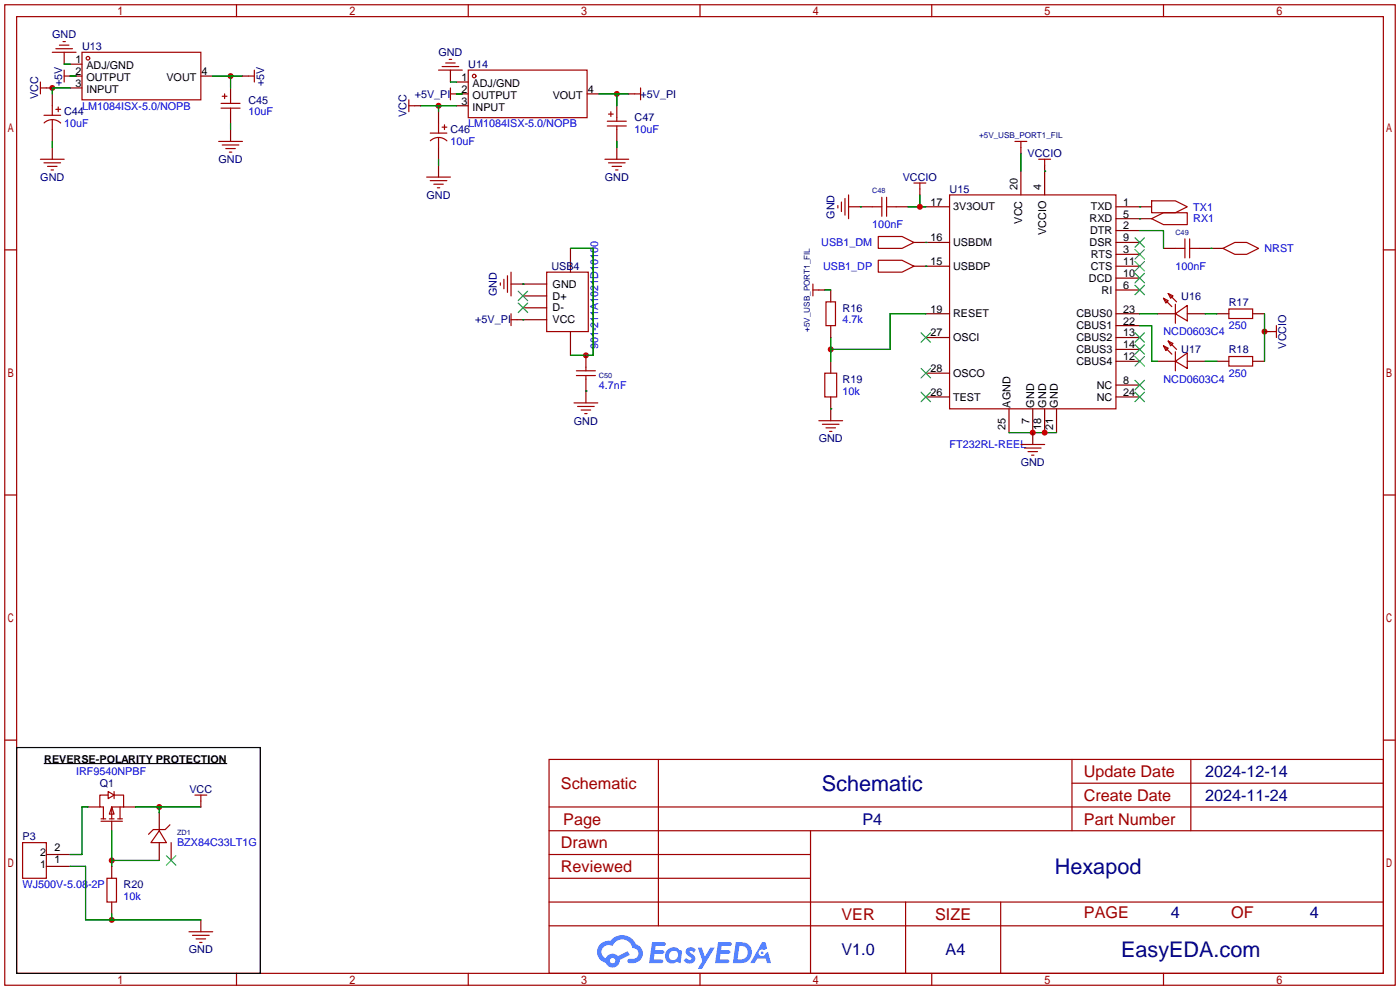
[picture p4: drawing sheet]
<svg xmlns="http://www.w3.org/2000/svg" width="299mm" height="212mm" viewBox="0 0 299 212" stroke-linecap="round" stroke-linejoin="round" font-family="sans-serif">
<g fill="none" stroke="#a10000" stroke-width=".25">
<path d="M1 1h297.2v209.6h-297.2zM3.6 3.6h292.1v204.4h-292.1zM50.5 1v2.6M100.1 1v2.6M149.6 1v2.6M199.1 1v2.6M248.7 1v2.6M1 53.4h2.6M295.7 53.4h2.5M1 105.8h2.6M295.7 105.8h2.5M1 158.2h2.6"/>
<path d="M295.7 158.2h2.5M117.3 162.3h178.4v45.7h-178.4zM117.3 177.5h178.4M117.3 172.5h178.4M140.7 162.3v35.6M173.2 177.5v30.5M229.1 162.3v15.2M229.1 167.4h66.6M254.5 162.3v15.2M117.3 182.6h55.9M117.3 197.9h178.4M117.3 192.8h178.4"/>
<path d="M117.3 187.7h55.9M193.5 192.8v15.2M213.9 192.8v15.2M50.5 208v2.6M100.1 208v2.6M149.6 208v2.6M199.1 208v2.6M248.7 208v2.6"/>
</g>
<g fill="#5487ff">
<path d="M146.9 202.7a1.3 1.3 0 0 1 1.8 .3l-.4 .6a.54 .54 0 0 0-.9-.2l.1 .2a1.34 1.34 0 0 1 1 1.8 1.47 1.47 0 0 1-2.4-.1l.5-.6 .8 .5a.31 .31 0 0 0 .4-.3 .31 .31 0 0 0-.3-.4 1.12 1.12 0 0 1-.6-1.8z"/>
<path d="M149.1 202.5h.9l.6 2 1.2-2h.9l-2.7 4.6h-.9l1-1.7z"/>
<path d="M139.4 201.4h1.6a1.31 1.31 0 0 1 1.2 .2 .4 .4 0 0 1-.3 .5l-1.8 .1-.1 .9h1.6a.4 .4 0 0 1 .4 .4 .4 .4 0 0 1-.4 .4h-1.7l-.2 1.2h1.4a.46 .46 0 0 1 .5 0 .46 .46 0 0 1 .1 .5l-.3 .2h-2.7z"/>
<path d="M153.5 201.4h1.6a1.32 1.32 0 0 1 1.2 .2 .39 .39 0 0 1-.3 .5l-1.8 .1-.1 .9h1.7a.4 .4 0 0 1 .3 .4 .4 .4 0 0 1-.4 .4h-1.7l-.2 1.2h1.4a.46 .46 0 0 1 .5 0 .46 .46 0 0 1 .1 .5l-.3 .2h-2.7z"/>
<path d="M162.9 201.4h.7l.4 1.3-.7 .4a.75 .75 0 0 0-1.1 .3 .75 .75 0 0 0 .5 1 .75 .75 0 0 0 .9-.7l.5-.2 .7 2.3h-.9l-.2-.9h-1.9l-.5 .9h-.9z"/>
<path d="M157.3 201.4l-.7 4.4h1.5a2.27 2.27 0 0 0 2.6-2.2 2.27 2.27 0 0 0-2.7-2.2zM158 202.1a1.5 1.5 0 0 1 1.8 1.6 1.5 1.5 0 0 1-1.9 1.4h-.3z"/>
<path d="M142.7 203a1.6 1.6 0 0 0-.3 2.3 1.6 1.6 0 0 0 2.3 .2l.8 .3 .3-2.4-.2-.3-.4-.1a1.58 1.58 0 0 0-2.5 0zM143.3 203.5a.98 .98 0 0 1 1.6 .4 .98 .98 0 0 1-1.1 1.3 .94 .94 0 0 1-.8-.7 .94 .94 0 0 1 .3-1z"/>
<path d="M128.3 201.8a2.37 2.37 0 0 0 1.2 4 1.54 1.54 0 0 0 1.7 1 1.54 1.54 0 0 0 1.3-1.6l2.1-1.1-.5-.8-2 1a1.57 1.57 0 0 0-2.6 .5 1.5 1.5 0 0 1-.8-2.1 1.5 1.5 0 0 1 2.2-.5 2.23 2.23 0 0 1 2.3-1.4 2.23 2.23 0 0 1 2 1.8 1.16 1.16 0 0 1 1.2 1.1 1.16 1.16 0 0 1-1.1 1.2h-.6a.47 .47 0 0 0-.6 .4 .47 .47 0 0 0 .4 .5 2.17 2.17 0 0 0 2.5-.9 2.17 2.17 0 0 0-.3-2.7l-.8-.4a3.2 3.2 0 0 0-5.5-.7l-1.1 .1zM130.4 205.3a.58 .58 0 0 1 1.1 0 .58 .58 0 0 1-1.1 0z"/>
<circle cx="162.9" cy="203.6" r=".28"/>
</g>
<g fill="none" stroke="#a10000" stroke-width=".25">
<path d="M222 34h2.5M223.3 34v1.3M179.1 43.9v.5M179.8 43.2v2M180.6 42.4v3.6M181.4 41.7v5M186.4 44.2h2.1M187.7 55.6h5.1l2.5 1.3-2.5 1.3h-5.1zM187.7 50.5h5.1l2.5 1.3-2.5 1.3h-5.1zM188.5 42.2v4M189.5 44.2h2M189.5 42.2v4"/>
<path d="M202.9 41.7h35.6v45.7h-35.6z"/>
</g>
<g fill="none" stroke="#870000" stroke-width=".25">
<path d="M218.2 36.6v5.1M223.3 35.3v6.4M181.4 44.2h5M191.5 44.2h2.6M195.3 51.8h7.6M195.3 56.9h7.6M197.9 44.2h5M238.5 46.7h5.1M238.5 51.8h5.1M238.5 59.4h5.1M238.5 56.9h5.1M238.5 44.2h5.1"/>
<path d="M238.5 49.3h5.1M238.5 54.4h5.1M197.9 72.1h5M197.9 67.1h5M197.9 79.8h5M238.5 62h5.1M238.5 77.2h5.1M238.5 72.1h5.1M238.5 74.7h5.1M238.5 67.1h5.1M238.5 69.6h5.1M197.9 84.8h5"/>
<path d="M215.6 87.4v5.1M220.7 87.4v5.1M223.3 87.4v5.1M225.8 87.4v5.1M238.5 84.8h5.1M238.5 82.3h5.1"/>
</g>
<g fill="none" stroke="#3c3" stroke-width=".25">
<path d="M242.6 50.8l2 2M242.6 58.4l2 2.1M242.6 55.9l2 2M242.6 53.3l2 2.1M244.6 50.8l-2 2M244.6 58.4l-2 2.1M244.6 55.9l-2 2M244.6 53.3l-2 2.1M196.8 71.1l2.1 2.1M196.8 78.7l2.1 2.1M198.9 71.1l-2.1 2.1M198.9 78.7l-2.1 2.1"/>
<path d="M242.6 61l2 2M242.6 76.2l2 2M242.6 71.1l2 2.1M242.6 73.7l2 2M244.6 61l-2 2M244.6 76.2l-2 2M244.6 71.1l-2 2.1M244.6 73.7l-2 2M196.8 83.8l2.1 2.1M198.9 83.8l-2.1 2.1M242.6 83.8l2 2.1M242.6 81.3l2 2"/>
<path d="M244.6 83.8l-2 2.1M244.6 81.3l-2 2"/>
</g>
<path d="M218.2 32.8v3.8M183.9 44.2h.1M194.1 44.2h3.8M196.6 41.7v2.5M197.9 56.9h.1M197.9 51.8h.1M215.6 92.5h10.2" fill="none" stroke="#008700" stroke-width=".25"/>
<g fill="#c00">
<circle cx="220.7" cy="92.5" r=".63"/>
<circle cx="223.3" cy="92.5" r=".63"/>
<circle cx="196.6" cy="44.2" r=".63"/>
<circle cx="177.5" cy="74.7" r=".63"/>
<circle cx="270.3" cy="70.9" r=".63"/>
<circle cx="49.3" cy="16.3" r=".63"/>
<circle cx="11.2" cy="18.8" r=".63"/>
<circle cx="34" cy="172.5" r=".63"/>
<circle cx="23.9" cy="183.9" r=".63"/>
<circle cx="131.8" cy="20.1" r=".63"/>
<circle cx="93.7" cy="22.6" r=".63"/>
<circle cx="125.2" cy="75.9" r=".63"/>
<circle cx="23.9" cy="196.6" r=".63"/>
</g>
<g fill="none" stroke="#008700" stroke-width=".25">
<path d="M13.7 13.7h1.3M15 16.3h1.3M15 18.8h-3.8v1.3M45.5 16.3h6.3M49.3 16.3v2.5M96.3 17.5h1.2M11.2 30.2v1.3M49.3 26.4v1.3M89.9 22.6h7.6M93.7 22.6v1.3M93.7 34v1.3M97.5 20.1h1.3"/>
<path d="M128 20.1h6.4M131.8 20.1v2.5M131.8 30.2v1.3M223.3 36.6h.1M121.9 53.1h4.8v22.8h-4.8M243.6 46.7h.1M243.6 44.2h.1M243.6 49.3h5.1v3.8M258.8 53.1h.1M111.8 60.7h.1M111.8 68.3h.1M176.3 62h1.2"/>
<path d="M177.5 72.1v5.1M197.9 67.1h-7.7v7.6h-12.7M243.6 67.1h3.8M243.6 69.6h2.5v7.6h1.3M257.6 67.1h2.5M257.6 77.2h2.5M270.3 67.1v10.1M125.2 83.6h.1M177.5 87.4h.1M18.8 172.5h-1.3v10.1h-2.5M23.9 177.5v7.7M29 172.5h13.9"/>
<path d="M34 172.5v1.2M15 185.2h3.3v11.4h24.6M23.9 183.9h10.1M23.9 195.3v1.3"/>
</g>
<g fill="none" stroke="#870000" stroke-width=".25">
<path d="M9.9 18.8h1.3M13.7 11.2v2.5M15 16.3h2.5M15 18.8h2.5M15 13.7h2.5M42.9 16.3h2.6M49.3 18.8v2.5M51.8 16.3h1.3M96.3 15v2.5M97.5 17.5h2.6M11.2 20.1v2.5M11.2 27.7v2.5"/>
<path d="M11.2 31.5v2.5M49.3 23.9v2.5M49.3 27.7v2.5M88.6 22.6h1.3M93.7 23.9v2.5M93.7 31.5v2.5M93.7 35.3v2.5M97.5 20.1h2.6M97.5 22.6h2.6M125.5 20.1h2.5M131.8 22.6v2.5M131.8 27.7v2.5"/>
<path d="M131.8 31.5v2.5M134.4 20.1h1.2M218.2 31.5v1.3M121.9 53.1v5.1M196.6 40.4v1.3M243.6 46.7h2.5M243.6 44.2h2.5M248.7 53.1h2.5M256.3 53.1h5.1M109.2 60.7h7.6M110.5 68.3h6.3M111.8 65.8h5"/>
<path d="M111.8 63.2h5M121.9 70.9v5M125.2 75.9v2.6M175 62h1.3M177.5 62v2.5M177.5 69.6v2.5M177.5 77.2v2.6M247.4 67.1h3.8M247.4 77.2h3.8M253.7 67.1h3.9M253.7 77.2h3.9M260.1 67.1h2.5"/>
<path d="M260.1 77.2h2.5M267.7 67.1h2.6M267.7 77.2h2.6M270.3 70.9h1.2M125.2 81v5.1M177.5 84.8v5.1M220.7 92.5v2.5M18.8 172.5h2.5M23.9 175.5v2M26.4 172.5h2.6M34 173.7v3.8M42.9 171.2v1.3"/>
<path d="M9.9 185.2h5.1M9.9 182.6h5.1M23.9 185.2v2.5M23.9 192.8v2.5M34 180.1v3.8M36.6 180.1v3.8M42.9 196.6v2.5"/>
</g>
<g fill="none" stroke="#a10000" stroke-width=".25">
<path d="M8.6 17.5v2.6M8.6 18.8h1.3M11.2 11.2h5.1M11.9 10.4h3.6M12.7 9.7h2M13.5 8.9h.5M13.7 16.3h1.3M13.7 15v2.5M17.5 11.2h25.4v10.1h-25.4zM53.1 16.3h1.3M54.4 15v2.5M93.7 15h5.1"/>
<path d="M94.5 14.2h3.5M95.2 13.5h2.1M96 12.7h.5M96.3 18.8v2.5M100.1 15h25.4v10.1h-25.4zM136.9 18.8v2.5M8.6 34h5.1M9.4 24.6h3.6M9.4 34.8h3.6M9.4 26.3a2.54 2.54 0 0 1 3.6 0M10.2 35.6h2M10.9 36.3h.5"/>
<path d="M11.2 22.6v2M11.2 25.7v2M11.9 23.4h1.1M12.4 22.9v1M46.7 30.2h5.1M47.2 22.1h4.1M47.2 23.1h4.1M47.5 20.6h1M47.5 31h3.6M48 20.1v1M48.3 31.8h2M49 32.5h.5"/>
<path d="M49.3 21.3v.8M49.3 23.1v.8M87.4 21.3v2.6M87.4 22.6h1.2M91.2 37.8h5.1M91.9 28.4h3.6M91.9 38.6h3.6M92 30.1a2.54 2.54 0 0 1 3.5 0M92.7 39.4h2M93.7 26.4v2M93.7 29.5v2M94.5 27.2h1"/>
<path d="M95 26.7v1M96.3 20.1h1.2M129.3 34h5.1M129.8 25.9h4.1M129.8 26.9h4.1M130 34.8h3.6M130 24.4h1.1M130.6 23.9v1M130.8 35.6h2M131.6 36.3h.5M131.8 25.1v.8M131.8 26.9v.8"/>
<path d="M135.6 20.1h1.3M195.3 39.1h2.6M196.6 39.1v1.3M216.9 30.2h2.6M218.2 30.2v1.3M93.5 40.1h.5M107.7 59.7v2M108.5 58.9v3.6M109.2 58.2v5M116.8 58.2h8.9v12.7h-8.9zM246.1 46.7l2.6-1.2h5v2.5h-5zM246.1 42.9h5.1l2.5 1.3-2.5 1.3h-5.1z"/>
<path d="M251.2 53.1h2M253.2 51.1v4M254.3 53.1h2M254.3 51.1v4M261.4 53.1l2.5-1.3h2.5l2.6 1.3-2.6 1.3h-2.5zM106.9 60.5v.5M109.2 67.1v2.5M109.2 68.3h1.3M123.2 79.2h4.1M125.2 78.5v.7M173.7 60.7v2.5M173.7 62h1.3"/>
<path d="M176.3 79.8h2.5v5h-2.5zM176.5 64.5h2.1v5.1h-2.1zM248.7 63.8l1 .5-.5 .5zM248.7 73.9l1 .5-.5 .5zM248.7 63.8l1.7 1.7M248.7 73.9l1.7 1.8M249.7 62.7l1 .5-.5 .6zM249.7 72.9l1 .5-.5 .5zM249.7 62.7l1.8 1.8M249.7 72.9l1.8 1.8M251.2 67.1l2.5-1.8v3.3zM251.2 77.2l2.5-1.8v3.3z"/>
<path d="M251.2 65v4.1M251.2 75.2v4M262.6 66h5.1v2.1h-5.1zM262.6 76.2h5.1v2h-5.1zM271.5 70.9h1.3M272.8 69.6v2.5M122.7 86.1h5.1M123.2 80.3h4.1M123.4 86.9h3.6M124.2 87.6h2M125 88.4h.5M125.2 80.3v.7"/>
<path d="M175 89.9h5.1M175.8 90.7h3.5M176.5 91.4h2.1M177.3 92.2h.5M218.2 95h5.1M218.9 95.8h3.6M219.7 96.5h2M220.5 97.3h.5M21.6 175.5h4.6M21.6 175h1M23.1 169.2l1.3 .7-1.3 .8zM23.1 169.9h-1.8v2.6h.8v2.5"/>
<path d="M23.4 175h1M23.9 172.5l.5 1.5h-1zM24.4 169.9h2v2.6h-2.5v2.5M24.4 169.2v1.5M25.1 175h1.1M25.7 172.5v2.5M34 177.5l1.6 2.6h-3.3zM36.3 176.3l-1 1h-2.5l-1.1 1M41.7 169.9h2.5M42.9 169.9v1.3M4.8 180.1h5.1v7.6h-5.1zM22.9 187.7h2v5.1h-2z"/>
<path d="M40.4 199.1h5.1M41.1 199.9h3.6M41.9 200.7h2M42.7 201.4h.5"/>
<circle cx="18.8" cy="12.4" r=".38"/>
<circle cx="101.3" cy="16.3" r=".38"/>
</g>
<path d="M110.7 64.8l2.1 2M110.7 62.2l2.1 2.1M112.8 64.8l-2.1 2M112.8 62.2l-2.1 2.1M35.6 182.9l2 2M37.6 182.9l-2 2" fill="none" stroke="#3c3" stroke-width=".25"/>
<path d="M9.5 163.2h39" fill="none" stroke="#000" stroke-width=".21"/>
<path d="M3.6 159.8h52v48.2h-52z" fill="none" stroke="#000" stroke-width=".25"/>
<g font-size="4.6" fill="#000080">
<text x="175.7" y="169">Schematic</text>
<text x="225.5" y="186.8">Hexapod</text>
<text x="239.6" y="204.6">EasyEDA.com</text>
</g>
<g font-size="3.5" fill="#a00000">
<text x="231.6" y="166.1">Update Date</text>
<text x="119.9" y="168.6">Schematic</text>
<text x="231.6" y="171.1">Create Date</text>
<text x="120.4" y="176.2">Page</text>
<text x="231.6" y="176.2">Part Number</text>
<text x="119.9" y="181.3">Drawn</text>
<text x="119.9" y="186.4">Reviewed</text>
<text x="179.8" y="196.5">VER</text>
<text x="199.9" y="196.5">SIZE</text>
<text x="231.6" y="196.3">PAGE</text>
<text x="263.1" y="196.3">OF</text>
</g>
<g font-size="3.5" fill="#000080">
<text x="257.6" y="166.1">2024-12-14</text>
<text x="257.6" y="171.1">2024-11-24</text>
<text x="184.3" y="176.2">P4</text>
<text x="250.2" y="196.3">4</text>
<text x="280" y="196.3">4</text>
<text x="179.8" y="204.2">V1.0</text>
<text x="202.1" y="204.2">A4</text>
</g>
<g font-size="2.3" fill="#000080">
<text x="11.2" y="8.2">GND</text>
<text x="17.5" y="10.7">U13</text>
<text x="93.7" y="12">GND</text>
<text x="100.1" y="14.5">U14</text>
<text x="8.2" y="21.2" transform="rotate(-90 8.2 21.2)">VCC</text>
<text x="13.3" y="18.3" transform="rotate(-90 13.3 18.3)">+5V</text>
<text x="53.1" y="22.1">C45</text>
<text x="56.4" y="18.3" transform="rotate(-90 56.4 18.3)">+5V</text>
<text x="88.6" y="20.9">+5V_PI</text>
<text x="136.9" y="20.9">+5V_PI</text>
<text x="13.7" y="24.7">C44</text>
<text x="86.9" y="25" transform="rotate(-90 86.9 25)">VCC</text>
<text x="96.3" y="28.5">C46</text>
<text x="135.6" y="26">C47</text>
<text x="46.7" y="34.8">GND</text>
<text x="219.6" y="33.6">VCCIO</text>
<text x="8.6" y="38.7">GND</text>
<text x="129.3" y="38.7">GND</text>
<text x="192.9" y="38.7">VCCIO</text>
<text x="202.9" y="41.2">U15</text>
<text x="91.2" y="42.5">GND</text>
<text x="178.4" y="46.8" transform="rotate(-90 178.4 46.8)">GND</text>
<text x="117.9" y="57.7">USB4</text>
<text x="106.2" y="63.3" transform="rotate(-90 106.2 63.3)">GND</text>
<text x="252.5" y="64.1">U16</text>
<text x="262.6" y="65.3">R17</text>
<text x="101.6" y="69.1">+5V_PI</text>
<text x="180.1" y="66.6">R16</text>
<text x="252.5" y="75.5">U17</text>
<text x="262.6" y="75.5">R18</text>
<text x="274.9" y="74.5" transform="rotate(-90 274.9 74.5)">VCCIO</text>
<text x="180.1" y="81.8">R19</text>
<text x="122.7" y="90.7">GND</text>
<text x="175" y="94.5">GND</text>
<text x="218.2" y="99.6">GND</text>
<text x="21.3" y="168.2">Q1</text>
<text x="40.5" y="169.5">VCC</text>
<text x="4.8" y="179.6">P3</text>
<text x="26.4" y="189.8">R20</text>
<text x="40.4" y="203.8">GND</text>
</g>
<g font-size="2.3">
<text x="16.1" y="16">2</text>
<text x="16.1" y="13.5">1</text>
<text x="18.5" y="17.3">OUTPUT</text>
<text x="18.5" y="14.8">ADJ/GND</text>
<text x="35.6" y="17.3">VOUT</text>
<text x="43.1" y="16">4</text>
<text x="98.7" y="17.3">1</text>
<text x="16.1" y="18.6">3</text>
<text x="18.5" y="19.8">INPUT</text>
<text x="98.7" y="22.4">3</text>
<text x="98.7" y="19.8">2</text>
<text x="101" y="23.6">INPUT</text>
<text x="101" y="21.1">OUTPUT</text>
<text x="101" y="18.6">ADJ/GND</text>
<text x="118.1" y="21.1">VOUT</text>
<text x="125.6" y="19.8">4</text>
<text x="217.5" y="40.6" transform="rotate(-90 217.5 40.6)">20</text>
<text x="222.5" y="40.6" transform="rotate(-90 222.5 40.6)">4</text>
<text x="198.9" y="44">17</text>
<text x="203.7" y="45">3V3OUT</text>
<text x="218.5" y="47.8" transform="rotate(-90 218.5 47.8)">VCC</text>
<text x="232.9" y="47.5">RXD</text>
<text x="233.1" y="45">TXD</text>
<text x="240" y="46.5">5</text>
<text x="240" y="44">1</text>
<text x="198.9" y="51.6">16</text>
<text x="203.7" y="52.6">USBDM</text>
<text x="223.6" y="50.2" transform="rotate(-90 223.6 50.2)">VCCIO</text>
<text x="232.9" y="52.6">DSR</text>
<text x="233" y="50.1">DTR</text>
<text x="240" y="51.6">9</text>
<text x="240" y="49">2</text>
<text x="198.9" y="56.7">15</text>
<text x="203.7" y="57.7">USBDP</text>
<text x="233.1" y="57.7">CTS</text>
<text x="233.1" y="55.1">RTS</text>
<text x="240" y="59.2">10</text>
<text x="240" y="56.7">11</text>
<text x="240" y="54.1">3</text>
<text x="118.1" y="64">D+</text>
<text x="118.1" y="61.5">GND</text>
<text x="232.7" y="60.2">DCD</text>
<text x="235.4" y="62.8">RI</text>
<text x="240" y="61.7">6</text>
<text x="118.1" y="69.1">VCC</text>
<text x="118.1" y="66.6">D-</text>
<text x="198.9" y="66.8">19</text>
<text x="198.9" y="71.9">27</text>
<text x="203.7" y="67.8">RESET</text>
<text x="230" y="70.4">CBUS1</text>
<text x="230" y="67.8">CBUS0</text>
<text x="240" y="71.9">13</text>
<text x="240" y="69.4">22</text>
<text x="240" y="66.8">23</text>
<text x="203.7" y="72.9">OSCI</text>
<text x="230" y="72.9">CBUS2</text>
<text x="230" y="75.5">CBUS3</text>
<text x="240" y="77">12</text>
<text x="240" y="74.4">14</text>
<text x="198.9" y="79.5">28</text>
<text x="203.7" y="80.5">OSCO</text>
<text x="230" y="78">CBUS4</text>
<text x="234.4" y="83.1">NC</text>
<text x="240" y="82.1">8</text>
<text x="198.9" y="84.6">26</text>
<text x="203.7" y="85.6">TEST</text>
<text x="215.9" y="87.1" transform="rotate(-90 215.9 87.1)">AGND</text>
<text x="221" y="87.1" transform="rotate(-90 221 87.1)">GND</text>
<text x="223.6" y="87.1" transform="rotate(-90 223.6 87.1)">GND</text>
<text x="226.1" y="87.1" transform="rotate(-90 226.1 87.1)">GND</text>
<text x="234.4" y="85.6">NC</text>
<text x="240" y="84.6">24</text>
<text x="214.9" y="92" transform="rotate(-90 214.9 92)">25</text>
<text x="220" y="90.7" transform="rotate(-90 220 90.7)">7</text>
<text x="222.5" y="92" transform="rotate(-90 222.5 92)">18</text>
<text x="225.1" y="92" transform="rotate(-90 225.1 92)">21</text>
<text x="9.5" y="163.1">REVERSE-POLARITY PROTECTION</text>
<text x="8.6" y="185.5">1</text>
<text x="8.6" y="182.9">2</text>
<text x="11.7" y="184.4">1</text>
<text x="11.7" y="181.9">2</text>
</g>
<g font-size="2.3" fill="#00f">
<text x="17.5" y="23.4">LM1084ISX-5.0/NOPB</text>
<text x="13.7" y="27.2">10uF</text>
<text x="53.1" y="24.7">10uF</text>
<text x="100.1" y="27.2">LM1084ISX-5.0/NOPB</text>
<text x="135.6" y="28.5">10uF</text>
<text x="96.3" y="31">10uF</text>
<text x="255" y="47.5">RX1</text>
<text x="255" y="45">TX1</text>
<text x="175.5" y="52.6">USB1_DM</text>
<text x="186.4" y="48.8">100nF</text>
<text x="270.3" y="53.9">NRST</text>
<text x="175.9" y="57.7">USB1_DP</text>
<text x="251.2" y="57.7">100nF</text>
<text x="180.1" y="69.1">4.7k</text>
<text x="248.7" y="71.7">NCD0603C4</text>
<text x="262.6" y="70.4">250</text>
<text x="127.8" y="74.7" transform="rotate(-90 127.8 74.7)">901-211A1021D10100</text>
<text x="128" y="83.1">4.7nF</text>
<text x="248.7" y="81.8">NCD0603C4</text>
<text x="262.6" y="80.6">250</text>
<text x="180.1" y="84.4">10k</text>
<text x="202.9" y="95.8">FT232RL-REEL</text>
<text x="16.3" y="165.7">IRF9540NPBF</text>
<text x="37.8" y="180.9">BZX84C33LT1G</text>
<text x="4.8" y="189.8">WJ500V-5.08-2P</text>
<text x="26.4" y="192.3">10k</text>
</g>
<g font-size="1.7" fill="#000080">
<text x="209.3" y="29.6">+5V_USB_PORT1_FIL</text>
<text x="173.1" y="70.9" transform="rotate(-90 173.1 70.9)">+5V_USB_PORT1_FIL</text>
</g>
<g font-size="1.6" fill="#000080">
<text x="186.4" y="41.3">C48</text>
<text x="251.2" y="50.2">C49</text>
<text x="128" y="80.7">C50</text>
<text x="37.8" y="178.5">ZD1</text>
</g>
</svg>
